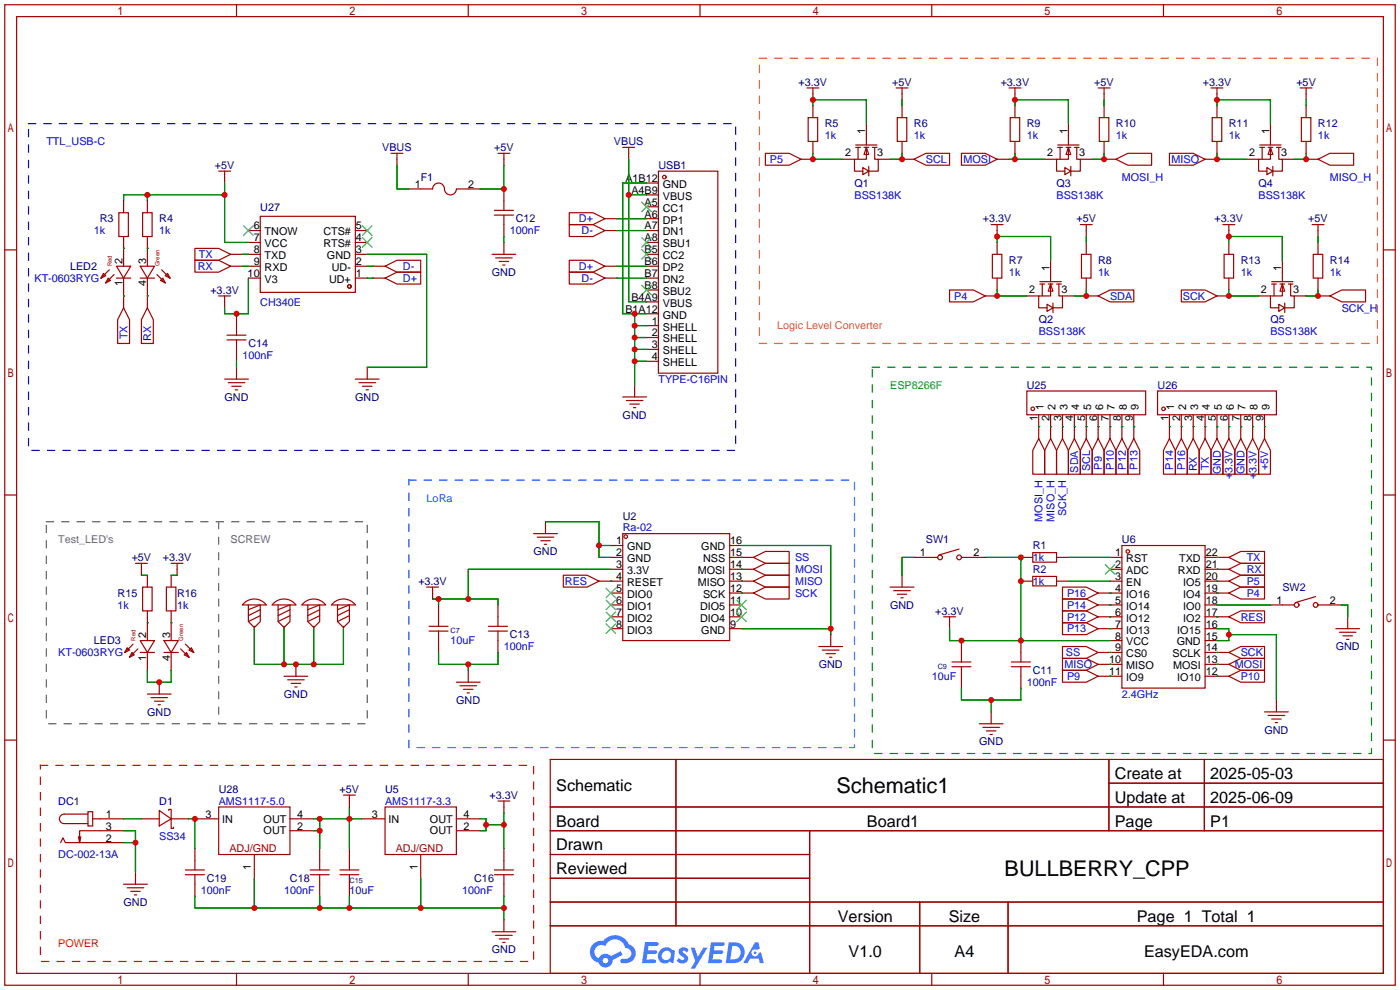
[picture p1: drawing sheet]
<svg xmlns="http://www.w3.org/2000/svg" width="299mm" height="212mm" viewBox="0 0 299 212" stroke-linecap="round" stroke-linejoin="round" font-family="sans-serif">
<g fill="none" stroke="#a10000" stroke-width=".25">
<path d="M1 1h297.2v209.6h-297.2zM3.6 3.6h292.1v204.4h-292.1zM50.5 1v2.6M100.1 1v2.6M149.6 1v2.6M199.1 1v2.6M248.7 1v2.6M1 53.4h2.6M295.7 53.4h2.5M1 105.8h2.6M295.7 105.8h2.5M1 158.2h2.6"/>
<path d="M295.7 158.2h2.5M117.6 162.3h178.1v45.7h-178.1zM117.6 172.5h178.1M117.6 177.5h178.1M144.5 162.3v35.6M173 177.5v30.5M237 162.3v15.2M237 167.4h58.7M257.4 162.3v15.2M117.6 182.6h55.4M117.6 192.8h178.1M117.6 187.7h55.4"/>
<path d="M117.6 197.9h178.1M196.6 192.8v15.2M215.4 192.8v15.2M50.5 208v2.6M100.1 208v2.6M149.6 208v2.6M199.1 208v2.6M248.7 208v2.6"/>
</g>
<g fill="#5487ff">
<path d="M145.3 202.7a1.3 1.3 0 0 1 1.9 .3l-.4 .6a.54 .54 0 0 0-.9-.2l.1 .2a1.34 1.34 0 0 1 .9 1.8 1.47 1.47 0 0 1-2.3-.1l.5-.6 .8 .5a.31 .31 0 0 0 .4-.3 .31 .31 0 0 0-.3-.4 1.12 1.12 0 0 1-.7-1.8z"/>
<path d="M147.6 202.5h.9l.6 2 1.2-2h.9l-2.7 4.6h-.9l1-1.7z"/>
<path d="M137.8 201.4h1.7a1.31 1.31 0 0 1 1.2 .2 .4 .4 0 0 1-.3 .5l-1.8 .1-.1 .9h1.6a.4 .4 0 0 1 .4 .4 .4 .4 0 0 1-.5 .4h-1.6l-.2 1.2h1.4a.46 .46 0 0 1 .5 0 .46 .46 0 0 1 .1 .5l-.4 .2h-2.6z"/>
<path d="M151.9 201.4h1.7a1.32 1.32 0 0 1 1.2 .2 .39 .39 0 0 1-.3 .5l-1.8 .1-.1 .9h1.6a.4 .4 0 0 1 .4 .4 .4 .4 0 0 1-.4 .4h-1.7l-.2 1.2h1.4a.46 .46 0 0 1 .5 0 .46 .46 0 0 1 .1 .5l-.4 .2h-2.6z"/>
<path d="M161.3 201.4h.8l.3 1.3-.6 .4a.75 .75 0 0 0-1.1 .3 .75 .75 0 0 0 .5 1 .75 .75 0 0 0 .9-.7l.5-.2 .6 2.3h-.8l-.3-.9h-1.8l-.5 .9h-1z"/>
<path d="M155.7 201.4l-.6 4.4h1.5a2.27 2.27 0 0 0 2.6-2.2 2.27 2.27 0 0 0-2.7-2.2zM156.5 202.1a1.5 1.5 0 0 1 1.8 1.6 1.5 1.5 0 0 1-1.9 1.4h-.3z"/>
<path d="M141.2 203a1.6 1.6 0 0 0-.3 2.3 1.6 1.6 0 0 0 2.3 .2l.7 .3 .3-2.4-.1-.3-.5-.1a1.58 1.58 0 0 0-2.4 0zM141.8 203.5a.98 .98 0 0 1 1.6 .4 .98 .98 0 0 1-1.1 1.3 .94 .94 0 0 1-.9-.7 .94 .94 0 0 1 .4-1z"/>
<path d="M126.8 201.8a2.37 2.37 0 0 0 1.1 4 1.54 1.54 0 0 0 1.8 1 1.54 1.54 0 0 0 1.2-1.6l2.2-1.1-.5-.8-2 1a1.57 1.57 0 0 0-2.7 .5 1.5 1.5 0 0 1-.7-2.1 1.5 1.5 0 0 1 2.2-.5 2.23 2.23 0 0 1 2.3-1.4 2.23 2.23 0 0 1 2 1.8 1.16 1.16 0 0 1 1.2 1.1 1.16 1.16 0 0 1-1.1 1.2h-.7a.47 .47 0 0 0-.5 .4 .47 .47 0 0 0 .4 .5 2.17 2.17 0 0 0 2.5-.9 2.17 2.17 0 0 0-.3-2.7l-.8-.4a3.2 3.2 0 0 0-5.5-.7l-1.1 .1zM128.8 205.3a.6 .6 0 0 1 1.2 0 .6 .6 0 0 1-1.2 0z"/>
<circle cx="161.4" cy="203.6" r=".28"/>
</g>
<g fill="none" stroke="#a10000" stroke-width=".25">
<path d="M172.5 18.8h2.5M173.7 18.8v2.5M191.5 18.8h2.6M192.8 18.8v2.5M215.6 18.8h2.6M216.9 18.8v2.5M234.7 18.8h2.5M236 18.8v2.5M258.8 18.8h2.6M260.1 18.8v2.5M277.9 18.8h2.5M279.1 18.8v2.5"/>
<path d="M46.7 36.6h2.6M48 36.6v2.5M83.6 32.8h2.5M84.8 32.8v2.5M106.4 32.8h2.6M107.7 32.8v2.5M133.1 31.5h2.5M134.4 31.5v2.5M138.2 39.1h2.5M140.7 36.6h12.7v43.2h-12.7zM163.6 32.8h5.1l2.5 1.2-2.5 1.3h-5.1zM171.2 34h2.5"/>
<path d="M172.7 25.1h2.1v5.1h-2.1zM173.7 22.6v2.5M173.7 30.2v2.6M180.1 34h2.5M182.9 31.5h1M182.9 31h4.6M183.4 31.5v2.5M184.4 35.8l1.3 .8-1.3 .7zM184.7 31.5h1M185.2 31.5v2.5h-2.6v2.6h1.8M185.2 31.5l.5 1.5h-1zM185.2 26.4v4.6"/>
<path d="M185.7 35.6v2M186.4 31.5h1.1M186.9 31.5v2.5h.8v2.6h-2M187.7 34h2.5M191.8 25.1h2v5.1h-2zM192.8 22.6v2.5M192.8 30.2v2.6M192.8 34h2.5M195.3 34l2.6-1.2h5v2.5h-5zM205.5 32.8h5.1l2.5 1.2-2.5 1.3h-5.1zM213.1 34h2.5M215.9 25.1h2v5.1h-2z"/>
<path d="M216.9 22.6v2.5M216.9 30.2v2.6M223.3 34h2.5M226.1 31.5h1M226.1 31h4.5M226.6 31.5v2.5M227.6 35.8l1.3 .8-1.3 .7zM227.8 31.5h1.1M228.3 31.5v2.5h-2.5v2.6h1.8M228.3 31.5l.6 1.5h-1.1zM228.3 26.4v4.6M228.9 35.6v2"/>
<path d="M229.6 31.5h1M230.1 31.5v2.5h.8v2.6h-2M230.9 34h2.5M234.9 25.1h2.1v5.1h-2.1zM236 34h2.5M236 22.6v2.5M236 30.2v2.6M238.5 34l2.5-1.2h5.1v2.5h-5.1zM249.9 32.8h5.1l2.6 1.2-2.6 1.3h-5.1zM257.6 34h2.5M259.1 25.1h2v5.1h-2zM260.1 22.6v2.5"/>
<path d="M260.1 30.2v2.6M266.4 34h2.6M269.2 31.5h1.1M269.2 31h4.6M269.7 31.5v2.5M270.8 35.8l1.2 .8-1.2 .7zM271 31.5h1M271.5 31.5v2.5h-2.5v2.6h1.8M271.5 31.5l.5 1.5h-1zM271.5 26.4v4.6M272 35.6v2M272.8 31.5h1"/>
<path d="M273.3 31.5v2.5h.8v2.6h-2.1M274.1 34h2.5M278.1 25.1h2.1v5.1h-2.1zM279.1 34h2.6M279.1 22.6v2.5M279.1 30.2v2.6M281.7 34l2.5-1.2h5.1v2.5h-5.1zM22.1 58.4l.5 .5-1 .5zM23.1 59.4l.5 .5-1 .6zM23.4 57.7l-1.8 1.7M24.4 58.7l-1.8 1.8M24.9 56.9h3l-1.5 2.5z"/>
<path d="M24.9 59.4h3M25.4 45.5h2v5h-2zM26.4 42.9v2.6M26.4 50.5v6.4M26.4 59.4v6.4M30 56.9h3l-1.5 2.5zM30 59.4h3M30.5 45.5h2v5h-2zM31.5 42.9v2.6M31.5 50.5v6.4M31.5 59.4v6.4M33.5 58.7l1.8 1.8"/>
<path d="M34.3 59.9l.5-.5 .5 1.1zM34.5 57.7l1.8 1.7M35.8 58.4l.5 1-1-.5zM41.7 53.1h5l2.6 1.3-2.6 1.2h-5zM41.7 55.6h5l2.6 1.3-2.6 1.3h-5zM49.3 54.4h2.5M49.3 56.9h2.5M53.1 49.3h2.5M53.1 51.8h2.5M53.1 54.4h2.5M53.1 56.9h2.5M53.1 59.4h2.5"/>
<path d="M55.6 46.2h20.3v16.3h-20.3zM75.9 49.3h2.6M75.9 51.8h2.6M75.9 54.4h2.6M75.9 56.9h2.6M75.9 59.4h2.6M79.8 56.9h2.5M79.8 59.4h2.5M82.3 59.4l2.5-1.2h5.1v2.5h-5.1zM82.3 56.9l2.5-1.3h5.1v2.6h-5.1zM87.4 40.4h5.1a1.27 1.27 0 0 1 1.2-1.3 1.27 1.27 0 0 1 1.3 1.3 1.27 1.27 0 0 0 1.3 1.3 1.27 1.27 0 0 0 1.2-1.3h5.1M105.2 54.4h5"/>
<path d="M105.7 46h4M105.7 45h4M105.9 55.1h3.6M106.7 55.9h2M107.4 56.6h.5M107.7 40.4v4.6M107.7 46v4.5M107.7 51.8v2.6M121.7 45.5h5l2.6 1.2-2.6 1.3h-5zM121.7 48h5l2.6 1.3-2.6 1.2h-5zM121.7 55.6h5l2.6 1.3-2.6 1.3h-5zM121.7 58.2h5l2.6 1.2-2.6 1.3h-5z"/>
<path d="M129.3 46.7h2.5M129.3 49.3h2.5M129.3 56.9h2.5M129.3 59.4h2.5M138.2 41.7h2.5M138.2 44.2h2.5M138.2 46.7h2.5M138.2 49.3h2.5M138.2 51.8h2.5M138.2 54.4h2.5M138.2 56.9h2.5M138.2 59.4h2.5"/>
<path d="M211.8 48h2.6M212.1 54.4h2v5h-2zM213.1 48v2.5M213.1 51.8v2.6M213.1 59.4v2.6M224.5 55.6v4.6M230.9 48h2.5M231.1 54.4h2.1v5h-2.1zM232.2 48v2.5M232.2 51.8v2.6M232.2 59.4v2.6M261.4 48h2.5"/>
<path d="M261.6 54.4h2.1v5h-2.1zM262.6 48v2.5M262.6 51.8v2.6M262.6 59.4v2.6M274.1 55.6v4.6M280.4 48h2.6M280.7 54.4h2v5h-2zM281.7 48v2.5M281.7 51.8v2.6M281.7 59.4v2.6M26.4 65.8l1.3 2.5v5.1h-2.6v-5.1zM31.5 65.8l1.3 2.5v5.1h-2.6v-5.1z"/>
<path d="M46.7 63.2h2.6M48 63.2v2.6M48.5 72.6h4.1M48.5 71.6h4.1M50.5 67.1v4.5M50.5 72.6v4.6M50.5 78.5v2.5M78.5 78.5v2.5M138.2 62h2.5M138.2 64.5h2.5M138.2 67.1h2.5M138.2 69.6h2.5"/>
<path d="M138.2 72.1h2.5M138.2 74.7h2.5M138.2 77.2h2.5M202.9 62h5.1l2.6 1.2-2.6 1.3h-5.1zM210.6 63.2h2.5M219.5 63.2h2.5M222.2 60.7h1.1M222.2 60.2h4.6M222.8 60.7v2.5M223.8 65l1.2 .8-1.2 .7zM224 60.7h1M224.5 60.7v2.5h-2.5v2.6h1.8"/>
<path d="M224.5 60.7l.5 1.5h-1zM225 64.8v2M225.8 60.7h1M226.3 60.7v2.5h.8v2.6h-2.1M227.1 63.2h2.5M232.2 63.2h2.5M234.7 63.2l2.5-1.2h5.1v2.5h-5.1zM252.5 62h5.1l2.5 1.2-2.5 1.3h-5.1zM260.1 63.2h2.5M269 63.2h2.5M271.8 60.7h1M271.8 60.2h4.6"/>
<path d="M272.3 60.7v2.5M273.3 65l1.3 .8-1.3 .7zM273.6 60.7h1M274.1 60.7v2.5h-2.6v2.6h1.8M274.1 60.7l.5 1.5h-1zM274.6 64.8v2M275.3 60.7h1.1M275.8 60.7v2.5h.8v2.6h-2M276.6 63.2h2.5M281.7 63.2h2.5M284.2 63.2l2.6-1.2h5v2.5h-5zM48 81h5.1"/>
<path d="M48.8 81.8h3.5M49.5 82.5h2.1M50.3 83.3h.5M75.9 81h5.1M76.7 81.8h3.6M77.5 82.5h2M78.2 83.3h.5M133.1 84.8h5.1M133.9 85.6h3.5M134.6 86.4h2.1M135.4 87.1h.5M135.6 82.3v2.5"/>
<path d="M219.5 83.6h25.4v5h-25.4zM222 93.7l1.3 2.6v5h-2.6v-5zM222 88.6v5.1M224.5 93.7l1.3 2.6v5h-2.5v-5zM224.5 88.6v5.1M227.1 93.7l1.2 2.6v5h-2.5v-5zM227.1 88.6v5.1M229.6 93.7l1.3 2.6v5h-2.6v-5zM229.6 88.6v5.1M232.2 93.7l1.2 2.6v5h-2.5v-5zM232.2 88.6v5.1M234.7 93.7l1.3 2.6v5h-2.6v-5z"/>
<path d="M234.7 88.6v5.1M237.2 93.7l1.3 2.6v5h-2.5v-5zM237.2 88.6v5.1M239.8 93.7l1.2 2.6v5h-2.5v-5zM239.8 88.6v5.1M242.3 93.7l1.3 2.6v5h-2.6v-5zM242.3 88.6v5.1M247.4 83.6h25.4v5h-25.4zM249.9 93.7l1.3 2.6v5h-2.5v-5zM249.9 88.6v5.1M252.5 93.7l1.2 2.6v5h-2.5v-5zM252.5 88.6v5.1"/>
<path d="M255 93.7l1.3 2.6v5h-2.6v-5zM255 88.6v5.1M257.6 93.7l1.2 2.6v5h-2.5v-5zM257.6 88.6v5.1M260.1 93.7l1.3 2.6v5h-2.6v-5zM260.1 88.6v5.1M262.6 93.7l1.3 2.6v5h-2.5v-5zM262.6 88.6v5.1M265.2 93.7l1.2 2.6v5h-2.5v-5zM265.2 88.6v5.1M267.7 93.7l1.3 2.6v5h-2.6v-5zM267.7 88.6v5.1"/>
<path d="M270.3 93.7l1.2 2.6v5h-2.5v-5zM270.3 88.6v5.1M114 114h5.1M114.8 114.8h3.6M115.6 115.6h2M116.3 116.3h.5M116.6 111.5v2.5M130.6 116.6h2.5M130.6 119.1h2.5M133.1 114h22.9v22.9h-22.9zM156 116.6h2.5M156 119.1h5"/>
<path d="M161 119.1l2.6-1.2h5.1v2.5h-5.1zM195.3 119.1h5.1M205 117.3l-4.3 1.3M205.5 119.1h5.1M218.2 119.1h2.5M220.7 118.1h5.1v2h-5.1zM225.8 119.1h2.5M237.2 119.1h2.6M239.8 116.6h17.8v30.5h-17.8zM257.6 119.1h5M262.6 119.1l2.6-1.2h5.1v2.5h-5.1zM27.2 138.4l.5 .5-1 .5z"/>
<path d="M28.2 139.4l.5 .6-1 .5zM28.4 137.7l-1.7 1.7M29 120.4h2.5M29.5 138.7l-1.8 1.8M30 136.9h3l-1.5 2.5zM30 139.4h3M30.2 120.4v2.5M30.5 125.5h2v5.1h-2zM31.5 122.9v2.6M31.5 130.6v6.3M31.5 139.4v3.9M35.1 136.9h3l-1.5 2.5z"/>
<path d="M35.1 139.4h3M35.6 125.5h2v5.1h-2zM36.6 122.9v2.6M36.6 130.6v6.3M36.6 139.4v3.9M36.6 120.4h2.5M37.8 120.4v2.5M38.6 138.7l1.8 1.8M39.4 140l.5-.6 .5 1.1zM39.6 137.7l1.8 1.7M40.9 138.4l.5 1-1-.5zM52.3 128.8a3.2 3.2 0 0 1 4.6 .5h-5.1z"/>
<path d="M53.1 129.3v3.5l1.3 1.3 1.2-1.3v-3.5l-2.5 1M54.4 133.9v.5M55.6 130.3l-2.5 1.3M55.6 131.6l-2.5 1.2M58.6 128.8a3.2 3.2 0 0 1 4.6 .5h-5zM59.4 129.3v3.5l1.3 1.3 1.3-1.3v-3.5l-2.6 1M60.7 133.9v.5M62 130.3l-2.6 1.3M62 131.6l-2.6 1.2M65 128.8a3.2 3.2 0 0 1 4.6 .5h-5.1zM65.8 129.3v3.5l1.3 1.3 1.2-1.3v-3.5l-2.5 1M67.1 133.9v.5"/>
<path d="M68.3 130.3l-2.5 1.3M68.3 131.6l-2.5 1.2M71.3 128.8a3.2 3.2 0 0 1 4.6 .5h-5zM72.1 129.3v3.5l1.3 1.3 1.3-1.3v-3.5l-2.6 1M73.4 133.9v.5M74.7 130.3l-2.6 1.3M74.7 131.6l-2.6 1.2M91.2 125.5h2.5M91.7 134.9h4.1M91.7 133.9h4.1M92.5 125.5v2.5M93.7 129.3v4.6"/>
<path d="M93.7 134.9v4.5M104.4 134.9h4.1M104.4 133.9h4.1M106.4 129.3v4.6M106.4 134.9v4.5M120.4 122.9h5.1l2.5 1.3-2.5 1.3h-5.1zM128 124.2h5.1M130.6 121.7h2.5M130.6 126.7h2.5M130.6 129.3h2.5M130.6 131.8h2.5M130.6 134.4h2.5"/>
<path d="M156 121.7h5M156 124.2h5M156 126.7h5M156 129.3h2.5M156 131.8h2.5M156 134.4h2.5M161 121.7l2.6-1.3h5.1v2.5h-5.1zM161 124.2l2.6-1.3h5.1v2.6h-5.1zM161 126.7l2.6-1.2h5.1v2.5h-5.1zM175 138.2h5.1M175.8 138.9h3.5M176.5 139.7h2.1"/>
<path d="M177.5 135.6v2.6M190.2 125.5h5.1M191 126.2h3.6M191.8 127h2M192.5 127.8h.5M192.8 122.9v2.6M201.7 131.8h2.5M202.9 131.8v2.6M205.5 136.9v4.6M218.2 124.2h2.5M218.2 136.9v4.6M220.7 123.2h5.1v2h-5.1z"/>
<path d="M225.8 124.2h2.5M227.1 125.5h5.1l2.5 1.2-2.5 1.3h-5.1zM227.1 128h5.1l2.5 1.3-2.5 1.3h-5.1zM227.1 130.6h5.1l2.5 1.2-2.5 1.3h-5.1zM227.1 133.1h5.1l2.5 1.3-2.5 1.2h-5.1zM227.1 138.2h5.1l2.5 1.2-2.5 1.3h-5.1zM234.7 126.7h5.1M234.7 129.3h5.1M234.7 131.8h5.1M234.7 134.4h5.1M234.7 139.4h5.1M237.2 121.7h2.6"/>
<path d="M237.2 124.2h2.6M237.2 136.9h2.6M257.6 121.7h5M257.6 124.2h5M257.6 126.7h5M257.6 129.3h2.5M257.6 131.8h5M257.6 134.4h2.5M257.6 136.9h2.5M257.6 139.4h5M262.6 121.7l2.6-1.3h5.1v2.5h-5.1zM262.6 126.7l2.6-1.2h5.1v2.5h-5.1z"/>
<path d="M262.6 131.8l2.6-1.2h5.1v2.5h-5.1zM262.6 139.4l2.6-1.2h5.1v2.5h-5.1zM262.6 124.2l2.6-1.3h5.1v2.6h-5.1zM271.5 129.3h5.1M281.2 127.5l-4.3 1.3M281.7 129.3h5.1M285.5 134.4h5.1M286.3 135.1h3.5M287 135.9h2.1M287.8 136.7h.5M288 131.8v2.6M31.5 148.3h5.1"/>
<path d="M32.3 149.1h3.5M33 149.9h2.1M33.8 150.6h.5M34 145.8v2.5M60.7 144.5h5.1M61.5 145.3h3.5M62.2 146.1h2.1M63 146.8h.5M63.2 142v2.5M97.5 145.8h5.1M98.3 146.6h3.6M99.1 147.3h2"/>
<path d="M99.8 148.1h.5M100.1 143.3v2.5M177.3 140.5h.5M203.5 142.5h4M203.5 141.5h4M205.5 142.5v4.6M209.3 154.7h5.1M210.1 155.4h3.5M210.8 156.2h2.1M211.6 157h.5M211.8 152.1v2.6M216.2 142.5h4"/>
<path d="M216.2 141.5h4M218.2 142.5v4.6M227.1 140.7h5.1l2.5 1.3-2.5 1.3h-5.1zM227.1 143.3h5.1l2.5 1.2-2.5 1.3h-5.1zM234.7 142h5.1M234.7 144.5h5.1M257.6 142h5M257.6 144.5h5M262.6 142l2.6-1.3h5.1v2.6h-5.1zM262.6 144.5l2.6-1.2h5.1v2.5h-5.1zM270.3 152.1h5M271 152.9h3.6"/>
<path d="M271.8 153.7h2M272.5 154.4h.5M272.8 149.6v2.5M17.3 178.8l-.3 1.3M18.8 173.5h1v3h-1zM18.8 174h-5.1a1.02 1.02 0 0 0-1 1 1.02 1.02 0 0 0 1 1h5.1M19.8 175h6.6M26.4 177.5h-9.4v2.6l-.2-1.3M30.2 175h3.8M34 173.2l2.6 1.8-2.6 1.5zM36.1 173.2v-.2h.5v2M36.6 175v2h.5v-.2"/>
<path d="M36.6 175h3.8M41.7 175h5M46.7 172.5h15.3v10.1h-15.3zM62 175h5.1M62 177.5h5.1M73.4 169.9h2.5M74.7 169.9v2.6M77.2 175h5.1M82.3 172.5h15.2v10.1h-15.2zM97.5 175h5.1M97.5 177.5h5.1M106.4 171.2h2.6"/>
<path d="M107.7 171.2v2.5M13 180.1l.5-1 .5 1h12.4M26.4 189h5.1M27.2 189.7h3.5M27.9 190.5h2.1M28.7 191.3h.5M29 186.4v2.6M39.6 186.9h4.1M39.6 185.9h4.1M41.7 181.4v4.5M41.7 186.9v4.6M54.4 182.6v5.1"/>
<path d="M66.3 186.9h4.1M66.3 185.9h4.1M68.3 181.4v4.5M68.3 186.9v4.6M72.6 186.9h4.1M72.6 185.9h4.1M74.7 181.4v4.5M74.7 186.9v4.6M89.9 182.6v5.1M105.2 199.1h5M105.7 186.9h4M105.7 185.9h4"/>
<path d="M105.9 199.9h3.6M107.7 181.4v4.5M107.7 186.9v4.6M107.7 196.6v2.5M106.7 200.7h2M107.4 201.4h.5"/>
<circle cx="142" cy="37.8" r=".38"/>
<circle cx="74.7" cy="61.2" r=".38"/>
<circle cx="220.7" cy="87.4" r=".38"/>
<circle cx="248.7" cy="87.4" r=".38"/>
<circle cx="133.7" cy="114.7" r=".38"/>
<circle cx="200.9" cy="119.1" r=".51"/>
<circle cx="205" cy="119.1" r=".51"/>
<circle cx="241" cy="117.9" r=".38"/>
<circle cx="277.1" cy="129.3" r=".51"/>
<circle cx="281.2" cy="129.3" r=".51"/>
</g>
<g fill="none" stroke="#3c3" stroke-width=".25">
<path d="M52.1 48.3l2 2M54.1 48.3l-2 2M77.5 50.8l2 2M77.5 48.3l2 2M79.5 50.8l-2 2M79.5 48.3l-2 2M137.2 43.2l2 2M137.2 50.8l2 2M137.2 53.3l2 2.1M139.2 43.2l-2 2M139.2 50.8l-2 2M139.2 53.3l-2 2.1"/>
<path d="M137.2 61l2 2M139.2 61l-2 2M129.5 125.7l2.1 2.1M129.5 128.3l2.1 2M129.5 130.8l2.1 2M129.5 133.4l2.1 2M131.6 125.7l-2.1 2.1M131.6 128.3l-2.1 2M131.6 130.8l-2.1 2M131.6 133.4l-2.1 2M157.5 130.8l2 2M157.5 128.3l2 2"/>
<path d="M159.5 130.8l-2 2M159.5 128.3l-2 2M236.2 120.6l2.1 2.1M238.3 120.6l-2.1 2.1"/>
</g>
<g fill="none" stroke="#008700" stroke-width=".25">
<path d="M48 39.1v12.7h5.1M84.8 35.3v5.1h2.6M107.7 35.3v5.1h-5.1M134.4 34v30.5h3.8M138.2 39.1h-5.1v28h5.1M173.7 22.6v-1.3h11.5v5.1M173.7 32.8v1.2h6.4M192.8 21.3v1.3M192.8 32.8v1.2h-2.6M215.6 34h7.7M216.9 22.6v-1.3h11.4v5.1M216.9 32.8v1.2"/>
<path d="M236 32.8v1.2h-2.6M236 21.3v1.3M260.1 32.8v1.2h6.3M260.1 22.6v-1.3h11.4v5.1M279.1 32.8v1.2h-2.5M279.1 21.3v1.3M26.4 53.1h.1M31.5 53.1h.1M31.5 41.7v1.2M48 41.7h-21.6v1.2M51.8 56.9h1.3M51.8 54.4h1.3"/>
<path d="M53.1 59.4v7.7h-5.1v-1.3M78.5 56.9h1.3M78.5 59.4h1.3M78.5 54.4h12.7v24.1h-12.7M107.7 50.5v1.3M131.8 46.7h6.4M131.8 49.3h6.4M131.8 56.9h6.4M131.8 59.4h6.4M134.4 41.7h3.8M213.1 51.8v-1.3h11.4v5.1M232.2 50.5v1.3"/>
<path d="M262.6 51.8v-1.3h11.5v5.1M281.7 50.5v1.3M26.4 63.2h.1M31.5 63.2h.1M50.5 77.2v1.3M135.6 67.1v15.2M135.6 69.6h2.6M135.6 72.1h2.6M135.6 74.7h2.6M135.6 77.2h2.6M213.1 62v1.2h6.4M232.2 62v1.2h-2.6"/>
<path d="M262.6 62v1.2h6.4M281.7 62v1.2h-2.6M222 91.2h.1M224.5 91.2h.1M227.1 91.2h.1M229.6 91.2h.1M232.2 91.2h.1M234.7 91.2h.1M237.2 91.2h.1M239.8 91.2h.1M242.3 91.2h.1M249.9 91.2h.1"/>
<path d="M252.5 91.2h.1M255 91.2h.1M257.6 91.2h.1M260.1 91.2h.1M262.6 91.2h.1M265.2 91.2h.1M267.7 91.2h.1M270.3 91.2h.1M116.6 111.5h11.4v7.6h2.6M128 116.6h2.6M158.5 119.1h.1M158.5 116.6h19v19"/>
<path d="M195.3 119.1h-2.5v3.8M210.6 119.1h7.6v17.8M228.3 119.1h8.9M260.1 119.1h.1M30.2 122.9h1.3M31.5 133.1h.1M36.6 133.1h.1M36.6 122.9h1.2M54.4 134.4v7.6h19v-7.6M60.7 134.4v7.6M67.1 134.4v7.6M92.5 128h13.9v1.3"/>
<path d="M93.7 128v1.3M93.7 139.4v2.6h12.7v-2.6M130.6 124.2h.1M130.6 121.7h-30.5v6.3M158.5 121.7h.1M158.5 124.2h.1M158.5 126.7h.1M158.5 134.4h19M202.9 134.4v2.5h34.3M228.3 124.2h8.9M237.2 126.7h.1M237.2 129.3h.1"/>
<path d="M237.2 131.8h.1M237.2 134.4h.1M237.2 139.4h.1M260.1 121.7h.1M260.1 126.7h.1M260.1 131.8h.1M260.1 139.4h.1M260.1 124.2h.1M260.1 134.4h2.5v2.5h-2.5M260.1 129.3h11.4M262.6 135.6h10.2v14M286.8 129.3h1.2v2.5"/>
<path d="M31.5 143.3v2.5h5.1v-2.5M100.1 142v1.3M205.5 147.1v2.5h12.7v-2.5M211.8 149.6v2.5M237.2 142h.1M237.2 144.5h.1M260.1 142h.1M260.1 144.5h.1M26.4 177.5h2.6v8.9M26.4 175h3.8M40.4 175h1.3v6.4M67.1 177.5h1.2"/>
<path d="M67.1 175h10.1M68.3 175v6.4M74.7 172.5v8.9M102.6 175h1.3v2.5h-1.3M103.9 176.3h3.8M107.7 173.7v7.7M26.4 180.1h2.6M41.7 191.5v2.6h66M54.4 187.7v6.4M68.3 191.5v2.6M74.7 191.5v2.6M89.9 187.7v6.4"/>
<path d="M107.7 191.5v5.1"/>
</g>
<path d="M6.1 26.4h151.1v69.9h-151.1z" fill="none" stroke="#00c" stroke-width=".25" stroke-dasharray="1.5 1.8"/>
<path d="M162.3 12.4h132.1v61h-132.1z" fill="none" stroke="#f60" stroke-width=".25" stroke-dasharray="1.5 1.8"/>
<path d="M186.4 78.5h106.7v82.5h-106.7z" fill="none" stroke="#090" stroke-width=".25" stroke-dasharray="1.5 1.8"/>
<path d="M87.4 102.6h95.2v57.2h-95.2z" fill="none" stroke="#06f" stroke-width=".25" stroke-dasharray="1.5 1.8"/>
<path d="M8.6 163.6h105.4v41.9h-105.4z" fill="none" stroke="#f00" stroke-width=".25" stroke-dasharray="1.5 1.8"/>
<path d="M9.9 111.5h68.6v43.2h-68.6zM46.7 111.5v43.2" fill="none" stroke="#666" stroke-width=".25" stroke-dasharray="1.5 1.8"/>
<g fill="#c00">
<circle cx="128" cy="116.6" r=".63"/>
<circle cx="177.5" cy="134.4" r=".63"/>
<circle cx="93.7" cy="128" r=".63"/>
<circle cx="100.1" cy="128" r=".63"/>
<circle cx="100.1" cy="142" r=".63"/>
<circle cx="205.5" cy="136.9" r=".63"/>
<circle cx="218.2" cy="136.9" r=".63"/>
<circle cx="218.2" cy="124.2" r=".63"/>
<circle cx="218.2" cy="119.1" r=".63"/>
<circle cx="211.8" cy="149.6" r=".63"/>
<circle cx="262.6" cy="135.6" r=".63"/>
<circle cx="135.6" cy="67.1" r=".63"/>
<circle cx="135.6" cy="69.6" r=".63"/>
<circle cx="135.6" cy="72.1" r=".63"/>
<circle cx="135.6" cy="74.7" r=".63"/>
<circle cx="135.6" cy="77.2" r=".63"/>
<circle cx="134.4" cy="41.7" r=".63"/>
<circle cx="107.7" cy="40.4" r=".63"/>
<circle cx="50.5" cy="67.1" r=".63"/>
<circle cx="48" cy="41.7" r=".63"/>
<circle cx="31.5" cy="41.7" r=".63"/>
<circle cx="29" cy="180.1" r=".63"/>
<circle cx="41.7" cy="175" r=".63"/>
<circle cx="68.3" cy="177.5" r=".63"/>
<circle cx="68.3" cy="175" r=".63"/>
<circle cx="74.7" cy="175" r=".63"/>
<circle cx="103.9" cy="176.3" r=".63"/>
<circle cx="107.7" cy="176.3" r=".63"/>
<circle cx="68.3" cy="194.1" r=".63"/>
<circle cx="74.7" cy="194.1" r=".63"/>
<circle cx="89.9" cy="194.1" r=".63"/>
<circle cx="107.7" cy="194.1" r=".63"/>
<circle cx="54.4" cy="194.1" r=".63"/>
<circle cx="173.7" cy="34" r=".63"/>
<circle cx="192.8" cy="34" r=".63"/>
<circle cx="173.7" cy="21.3" r=".63"/>
<circle cx="213.1" cy="63.2" r=".63"/>
<circle cx="232.2" cy="63.2" r=".63"/>
<circle cx="213.1" cy="50.5" r=".63"/>
<circle cx="216.9" cy="34" r=".63"/>
<circle cx="236" cy="34" r=".63"/>
<circle cx="216.9" cy="21.3" r=".63"/>
<circle cx="260.1" cy="34" r=".63"/>
<circle cx="279.1" cy="34" r=".63"/>
<circle cx="260.1" cy="21.3" r=".63"/>
<circle cx="262.6" cy="63.2" r=".63"/>
<circle cx="281.7" cy="63.2" r=".63"/>
<circle cx="262.6" cy="50.5" r=".63"/>
<circle cx="34" cy="145.8" r=".63"/>
<circle cx="63.2" cy="142" r=".63"/>
<circle cx="60.7" cy="142" r=".63"/>
<circle cx="67.1" cy="142" r=".63"/>
</g>
<g font-size="4.6">
<text x="178.8" y="169.4">Schematic1</text>
<text x="214.7" y="187.2">BULLBERRY_CPP</text>
</g>
<g font-size="3.5">
<text x="238.3" y="166.5">Create at</text>
<text x="258.7" y="166.5">2025-05-03</text>
<text x="118.9" y="169.1">Schematic</text>
<text x="238.3" y="171.6">Update at</text>
<text x="258.7" y="171.6">2025-06-09</text>
<text x="118.9" y="176.7">Board</text>
<text x="185.3" y="176.7">Board1</text>
<text x="238.3" y="176.7">Page</text>
<text x="258.7" y="176.7">P1</text>
<text x="118.9" y="181.8">Drawn</text>
<text x="118.9" y="186.8">Reviewed</text>
<text x="179.1" y="197">Version</text>
<text x="202.8" y="197">Size</text>
<text x="243" y="197">Page 1 Total 1</text>
<text x="181.4" y="204.6">V1.0</text>
<text x="204" y="204.6">A4</text>
<text x="244.5" y="204.6">EasyEDA.com</text>
</g>
<g font-size="2.3" fill="#000080">
<text x="170.7" y="18.3">+3.3V</text>
<text x="190.7" y="18.3">+5V</text>
<text x="213.9" y="18.3">+3.3V</text>
<text x="233.9" y="18.3">+5V</text>
<text x="257" y="18.3">+3.3V</text>
<text x="277.1" y="18.3">+5V</text>
<text x="176.3" y="27.2">R5</text>
<text x="195.3" y="27.2">R6</text>
<text x="219.5" y="27.2">R9</text>
<text x="238.5" y="27.2">R10</text>
<text x="262.6" y="27.2">R11</text>
<text x="281.7" y="27.2">R12</text>
<text x="81.7" y="32.3">VBUS</text>
<text x="105.6" y="32.3">+5V</text>
<text x="131.2" y="31">VBUS</text>
<text x="45.9" y="36.1">+5V</text>
<text x="89.9" y="38.7">F1</text>
<text x="140.7" y="36.1">USB1</text>
<text x="182.6" y="39.9">Q1</text>
<text x="225.8" y="39.9">Q3</text>
<text x="269" y="39.9">Q4</text>
<text x="21.3" y="47.5">R3</text>
<text x="34" y="47.5">R4</text>
<text x="55.6" y="45">U27</text>
<text x="110.2" y="47.5">C12</text>
<text x="210.1" y="47.5">+3.3V</text>
<text x="230.1" y="47.5">+5V</text>
<text x="259.6" y="47.5">+3.3V</text>
<text x="279.6" y="47.5">+5V</text>
<text x="15" y="57.7">LED2</text>
<text x="105.1" y="59">GND</text>
<text x="215.6" y="56.4">R7</text>
<text x="234.7" y="56.4">R8</text>
<text x="265.2" y="56.4">R13</text>
<text x="284.2" y="56.4">R14</text>
<text x="45" y="62.8">+3.3V</text>
<text x="222" y="69.1">Q2</text>
<text x="271.5" y="69.1">Q5</text>
<text x="53.1" y="74.2">C14</text>
<text x="219.5" y="83.1">U25</text>
<text x="247.4" y="83.1">U26</text>
<text x="48" y="85.6">GND</text>
<text x="75.9" y="85.6">GND</text>
<text x="133.1" y="89.5">GND</text>
<text x="133.1" y="111">U2</text>
<text x="28.1" y="119.9">+5V</text>
<text x="34.8" y="119.9">+3.3V</text>
<text x="114" y="118.7">GND</text>
<text x="197.9" y="116.1">SW1</text>
<text x="220.7" y="117.4">R1</text>
<text x="239.8" y="116.1">U6</text>
<text x="89.4" y="125">+3.3V</text>
<text x="220.7" y="122.5">R2</text>
<text x="25.1" y="127.6">R15</text>
<text x="37.8" y="127.6">R16</text>
<text x="190.2" y="130.1">GND</text>
<text x="199.9" y="131.4">+3.3V</text>
<text x="274.1" y="126.3">SW2</text>
<text x="20.1" y="137.7">LED3</text>
<text x="109" y="136.4">C13</text>
<text x="175" y="142.8">GND</text>
<text x="285.5" y="139">GND</text>
<text x="60.7" y="149.1">GND</text>
<text x="220.7" y="144.1">C11</text>
<text x="31.5" y="153">GND</text>
<text x="97.5" y="150.4">GND</text>
<text x="209.3" y="159.3">GND</text>
<text x="270.2" y="156.8">GND</text>
<text x="12.4" y="172">DC1</text>
<text x="34" y="172">D1</text>
<text x="46.7" y="169.5">U28</text>
<text x="72.6" y="169.5">+5V</text>
<text x="82.3" y="169.5">U5</text>
<text x="104.6" y="170.7">+3.3V</text>
<text x="44.2" y="188.5">C19</text>
<text x="62" y="188.5">C18</text>
<text x="101.3" y="188.5">C16</text>
<text x="26.4" y="193.6">GND</text>
<text x="105.1" y="203.8">GND</text>
</g>
<g font-size="2.3" fill="#00f">
<text x="176.3" y="29.8">1k</text>
<text x="195.3" y="29.8">1k</text>
<text x="219.5" y="29.8">1k</text>
<text x="238.5" y="29.8">1k</text>
<text x="262.6" y="29.8">1k</text>
<text x="281.7" y="29.8">1k</text>
<text x="9.9" y="31">TTL_USB-C</text>
<text x="164.6" y="34.8">P5</text>
<text x="197.9" y="34.8">SCL</text>
<text x="205.9" y="34.8">MOSI</text>
<text x="250.4" y="34.8">MISO</text>
<text x="239.8" y="38.7">MOSI_H</text>
<text x="284.2" y="38.7">MISO_H</text>
<text x="123.7" y="47.5">D+</text>
<text x="182.6" y="42.5">BSS138K</text>
<text x="225.8" y="42.5">BSS138K</text>
<text x="269" y="42.5">BSS138K</text>
<text x="20.1" y="50.1">1k</text>
<text x="34" y="50.1">1k</text>
<text x="109" y="50.1">100nF</text>
<text x="124.3" y="50.1">D-</text>
<text x="42.3" y="57.7">RX</text>
<text x="42.5" y="55.2">TX</text>
<text x="86.1" y="57.7">D-</text>
<text x="123.7" y="57.7">D+</text>
<text x="215.6" y="59">1k</text>
<text x="234.7" y="59">1k</text>
<text x="265.2" y="59">1k</text>
<text x="284.2" y="59">1k</text>
<text x="7.4" y="60.2">KT-0603RYG</text>
<text x="55.6" y="65.3">CH340E</text>
<text x="86.1" y="60.2">D+</text>
<text x="124.3" y="60.2">D-</text>
<text x="203.9" y="64.1">P4</text>
<text x="237.2" y="64.1">SDA</text>
<text x="252.8" y="64.1">SCK</text>
<text x="222" y="71.7">BSS138K</text>
<text x="271.5" y="71.7">BSS138K</text>
<text x="286.8" y="66.6">SCK_H</text>
<text x="27.2" y="72.5" transform="rotate(-90 27.2 72.5)">TX</text>
<text x="32.3" y="72.8" transform="rotate(-90 32.3 72.8)">RX</text>
<text x="51.8" y="76.8">100nF</text>
<text x="140.7" y="81.8">TYPE-C16PIN</text>
<text x="230.4" y="101" transform="rotate(-90 230.4 101)">SDA</text>
<text x="233" y="100.8" transform="rotate(-90 233 100.8)">SCL</text>
<text x="235.5" y="100.4" transform="rotate(-90 235.5 100.4)">P9</text>
<text x="238" y="100.4" transform="rotate(-90 238 100.4)">P10</text>
<text x="240.6" y="100.4" transform="rotate(-90 240.6 100.4)">P12</text>
<text x="243.1" y="100.4" transform="rotate(-90 243.1 100.4)">P13</text>
<text x="250.7" y="100.4" transform="rotate(-90 250.7 100.4)">P14</text>
<text x="253.3" y="100.4" transform="rotate(-90 253.3 100.4)">P16</text>
<text x="255.8" y="100.7" transform="rotate(-90 255.8 100.7)">RX</text>
<text x="258.4" y="100.5" transform="rotate(-90 258.4 100.5)">TX</text>
<text x="260.9" y="101.4" transform="rotate(-90 260.9 101.4)">GND</text>
<text x="266" y="101.4" transform="rotate(-90 266 101.4)">GND</text>
<text x="271.1" y="100.4" transform="rotate(-90 271.1 100.4)">+5V</text>
<text x="263.4" y="102.4" transform="rotate(-90 263.4 102.4)">+3.3V</text>
<text x="268.5" y="102.4" transform="rotate(-90 268.5 102.4)">+3.3V</text>
<text x="133.1" y="113.6">Ra-02</text>
<text x="222.8" y="111.5" transform="rotate(-90 222.8 111.5)">MOSI_H</text>
<text x="225.3" y="111.5" transform="rotate(-90 225.3 111.5)">MISO_H</text>
<text x="227.9" y="110.3" transform="rotate(-90 227.9 110.3)">SCK_H</text>
<text x="169.9" y="119.9">SS</text>
<text x="220.7" y="119.9">1k</text>
<text x="266.4" y="119.9">TX</text>
<text x="120.7" y="125">RES</text>
<text x="169.9" y="122.5">MOSI</text>
<text x="169.9" y="125">MISO</text>
<text x="220.7" y="125">1k</text>
<text x="266.4" y="122.5">RX</text>
<text x="266.4" y="125">P5</text>
<text x="25.1" y="130.1">1k</text>
<text x="37.8" y="130.1">1k</text>
<text x="169.9" y="127.6">SCK</text>
<text x="228" y="127.6">P16</text>
<text x="228" y="130.1">P14</text>
<text x="266.4" y="127.6">P4</text>
<text x="96.3" y="137.7">10uF</text>
<text x="228" y="132.6">P12</text>
<text x="228" y="135.2">P13</text>
<text x="265.2" y="132.6">RES</text>
<text x="12.4" y="140.3">KT-0603RYG</text>
<text x="107.7" y="139">100nF</text>
<text x="227.5" y="142.8">MISO</text>
<text x="227.8" y="140.3">SS</text>
<text x="263.9" y="142.8">MOSI</text>
<text x="265.2" y="140.3">SCK</text>
<text x="199.1" y="145.3">10uF</text>
<text x="219.5" y="146.6">100nF</text>
<text x="228.1" y="145.3">P9</text>
<text x="239.8" y="149.1">2.4GHz</text>
<text x="265.2" y="145.3">P10</text>
<text x="46.7" y="172">AMS1117-5.0</text>
<text x="82.3" y="172">AMS1117-3.3</text>
<text x="34" y="179.6">SS34</text>
<text x="12.4" y="183.4">DC-002-13A</text>
<text x="42.9" y="191.1">100nF</text>
<text x="60.7" y="191.1">100nF</text>
<text x="74.7" y="191.1">10uF</text>
<text x="98.8" y="191.1">100nF</text>
</g>
<g font-size="2.3">
<text x="184.9" y="28.7" transform="rotate(-90 184.9 28.7)">1</text>
<text x="228.1" y="28.7" transform="rotate(-90 228.1 28.7)">1</text>
<text x="271.3" y="28.7" transform="rotate(-90 271.3 28.7)">1</text>
<text x="180.6" y="33.3">2</text>
<text x="187.5" y="33.3">3</text>
<text x="223.8" y="33.3">2</text>
<text x="230.7" y="33.3">3</text>
<text x="267" y="33.3">2</text>
<text x="273.8" y="33.3">3</text>
<text x="88.6" y="40.2">1</text>
<text x="100.1" y="40.2">2</text>
<text x="133.7" y="38.9">A1B12</text>
<text x="134.9" y="41.4">A4B9</text>
<text x="141.7" y="40.2">GND</text>
<text x="137.8" y="44">A5</text>
<text x="137.8" y="46.5">A6</text>
<text x="141.7" y="42.7">VBUS</text>
<text x="141.7" y="45.2">CC1</text>
<text x="141.7" y="47.8">DP1</text>
<text x="54.2" y="49">6</text>
<text x="54.2" y="51.6">7</text>
<text x="56.6" y="50.3">TNOW</text>
<text x="56.6" y="52.9">VCC</text>
<text x="69.1" y="52.9">RTS#</text>
<text x="69.1" y="50.3">CTS#</text>
<text x="76.1" y="51.6">4</text>
<text x="76.1" y="49">5</text>
<text x="137.8" y="49">A7</text>
<text x="137.8" y="51.6">A8</text>
<text x="141.7" y="50.3">DN1</text>
<text x="141.7" y="52.9">SBU1</text>
<text x="26.2" y="56.4" transform="rotate(-90 26.2 56.4)">2</text>
<text x="31.3" y="56.4" transform="rotate(-90 31.3 56.4)">3</text>
<text x="52.9" y="59.2">10</text>
<text x="54.2" y="54.1">8</text>
<text x="54.2" y="56.7">9</text>
<text x="56.6" y="55.4">TXD</text>
<text x="56.6" y="57.9">RXD</text>
<text x="69.9" y="55.4">GND</text>
<text x="70.9" y="57.9">UD-</text>
<text x="76.1" y="59.2">1</text>
<text x="76.1" y="56.7">2</text>
<text x="76.1" y="54.1">3</text>
<text x="137.8" y="54.1">B5</text>
<text x="137.8" y="56.7">B6</text>
<text x="137.8" y="59.2">B7</text>
<text x="141.7" y="55.4">CC2</text>
<text x="141.7" y="57.9">DP2</text>
<text x="224.3" y="57.9" transform="rotate(-90 224.3 57.9)">1</text>
<text x="273.8" y="57.9" transform="rotate(-90 273.8 57.9)">1</text>
<text x="26.2" y="61.2" transform="rotate(-90 26.2 61.2)">1</text>
<text x="31.3" y="61.2" transform="rotate(-90 31.3 61.2)">4</text>
<text x="56.6" y="60.5">V3</text>
<text x="70.3" y="60.5">UD+</text>
<text x="134.9" y="64.3">B4A9</text>
<text x="137.8" y="61.7">B8</text>
<text x="141.7" y="60.5">DN2</text>
<text x="141.7" y="63">SBU2</text>
<text x="141.7" y="65.6">VBUS</text>
<text x="220" y="62.5">2</text>
<text x="226.8" y="62.5">3</text>
<text x="269.5" y="62.5">2</text>
<text x="276.4" y="62.5">3</text>
<text x="133.7" y="66.8">B1A12</text>
<text x="139.3" y="69.4">1</text>
<text x="139.3" y="71.9">2</text>
<text x="141.7" y="68.1">GND</text>
<text x="141.7" y="70.6">SHELL</text>
<text x="139.3" y="74.4">3</text>
<text x="139.3" y="77">4</text>
<text x="141.7" y="73.2">SHELL</text>
<text x="141.7" y="75.7">SHELL</text>
<text x="141.7" y="78.3">SHELL</text>
<text x="223" y="87.7" transform="rotate(-90 223 87.7)">1</text>
<text x="225.6" y="87.7" transform="rotate(-90 225.6 87.7)">2</text>
<text x="228.1" y="87.7" transform="rotate(-90 228.1 87.7)">3</text>
<text x="230.7" y="87.7" transform="rotate(-90 230.7 87.7)">4</text>
<text x="233.2" y="87.7" transform="rotate(-90 233.2 87.7)">5</text>
<text x="235.7" y="87.7" transform="rotate(-90 235.7 87.7)">6</text>
<text x="238.3" y="87.7" transform="rotate(-90 238.3 87.7)">7</text>
<text x="240.8" y="87.7" transform="rotate(-90 240.8 87.7)">8</text>
<text x="243.4" y="87.7" transform="rotate(-90 243.4 87.7)">9</text>
<text x="251" y="87.7" transform="rotate(-90 251 87.7)">1</text>
<text x="253.5" y="87.7" transform="rotate(-90 253.5 87.7)">2</text>
<text x="256.1" y="87.7" transform="rotate(-90 256.1 87.7)">3</text>
<text x="258.6" y="87.7" transform="rotate(-90 258.6 87.7)">4</text>
<text x="261.1" y="87.7" transform="rotate(-90 261.1 87.7)">5</text>
<text x="263.7" y="87.7" transform="rotate(-90 263.7 87.7)">6</text>
<text x="266.2" y="87.7" transform="rotate(-90 266.2 87.7)">7</text>
<text x="268.8" y="87.7" transform="rotate(-90 268.8 87.7)">8</text>
<text x="271.3" y="87.7" transform="rotate(-90 271.3 87.7)">9</text>
<text x="221.8" y="90.1" transform="rotate(-90 221.8 90.1)">1</text>
<text x="224.3" y="90.1" transform="rotate(-90 224.3 90.1)">2</text>
<text x="226.8" y="90.1" transform="rotate(-90 226.8 90.1)">3</text>
<text x="229.4" y="90.1" transform="rotate(-90 229.4 90.1)">4</text>
<text x="231.9" y="90.1" transform="rotate(-90 231.9 90.1)">5</text>
<text x="234.5" y="90.1" transform="rotate(-90 234.5 90.1)">6</text>
<text x="237" y="90.1" transform="rotate(-90 237 90.1)">7</text>
<text x="239.5" y="90.1" transform="rotate(-90 239.5 90.1)">8</text>
<text x="242.1" y="90.1" transform="rotate(-90 242.1 90.1)">9</text>
<text x="249.7" y="90.1" transform="rotate(-90 249.7 90.1)">1</text>
<text x="252.2" y="90.1" transform="rotate(-90 252.2 90.1)">2</text>
<text x="254.8" y="90.1" transform="rotate(-90 254.8 90.1)">3</text>
<text x="257.3" y="90.1" transform="rotate(-90 257.3 90.1)">4</text>
<text x="259.9" y="90.1" transform="rotate(-90 259.9 90.1)">5</text>
<text x="262.4" y="90.1" transform="rotate(-90 262.4 90.1)">6</text>
<text x="264.9" y="90.1" transform="rotate(-90 264.9 90.1)">7</text>
<text x="267.5" y="90.1" transform="rotate(-90 267.5 90.1)">8</text>
<text x="270" y="90.1" transform="rotate(-90 270 90.1)">9</text>
<text x="131.7" y="116.4">1</text>
<text x="131.7" y="118.9">2</text>
<text x="134" y="117.6">GND</text>
<text x="149.9" y="117.6">GND</text>
<text x="156.1" y="118.9">15</text>
<text x="156.1" y="116.4">16</text>
<text x="196.6" y="118.9">1</text>
<text x="208" y="118.9">2</text>
<text x="238.4" y="118.9">1</text>
<text x="257.7" y="118.9">22</text>
<text x="131.7" y="121.4">3</text>
<text x="131.7" y="124">4</text>
<text x="134" y="120.2">GND</text>
<text x="134" y="122.7">3.3V</text>
<text x="134" y="125.2">RESET</text>
<text x="149.1" y="125.2">MISO</text>
<text x="149.1" y="122.7">MOSI</text>
<text x="150.3" y="120.2">NSS</text>
<text x="156.1" y="124">13</text>
<text x="156.1" y="121.4">14</text>
<text x="238.4" y="121.4">2</text>
<text x="238.4" y="124">3</text>
<text x="240.7" y="120.2">RST</text>
<text x="240.7" y="122.7">ADC</text>
<text x="240.7" y="125.2">EN</text>
<text x="251.7" y="122.7">RXD</text>
<text x="252" y="120.2">TXD</text>
<text x="252.9" y="125.2">IO5</text>
<text x="257.7" y="124">20</text>
<text x="257.7" y="121.4">21</text>
<text x="131.7" y="126.5">5</text>
<text x="131.7" y="129.1">6</text>
<text x="131.7" y="131.6">7</text>
<text x="134" y="127.8">DIO0</text>
<text x="134" y="130.3">DIO1</text>
<text x="149.6" y="130.3">DIO5</text>
<text x="150.3" y="127.8">SCK</text>
<text x="156.1" y="131.6">10</text>
<text x="156.1" y="129.1">11</text>
<text x="156.1" y="126.5">12</text>
<text x="238.4" y="126.5">4</text>
<text x="238.4" y="129.1">5</text>
<text x="238.4" y="131.6">6</text>
<text x="240.7" y="127.8">IO16</text>
<text x="240.7" y="130.3">IO14</text>
<text x="252.9" y="130.3">IO0</text>
<text x="252.9" y="127.8">IO4</text>
<text x="257.7" y="131.6">17</text>
<text x="257.7" y="129.1">18</text>
<text x="257.7" y="126.5">19</text>
<text x="272.8" y="129.1">1</text>
<text x="284.2" y="129.1">2</text>
<text x="31.3" y="136.4" transform="rotate(-90 31.3 136.4)">2</text>
<text x="36.3" y="136.4" transform="rotate(-90 36.3 136.4)">3</text>
<text x="131.7" y="134.1">8</text>
<text x="134" y="132.9">DIO2</text>
<text x="134" y="135.4">DIO3</text>
<text x="149.6" y="132.9">DIO4</text>
<text x="149.9" y="135.4">GND</text>
<text x="156.1" y="134.1">9</text>
<text x="238.4" y="134.1">7</text>
<text x="238.4" y="136.7">8</text>
<text x="240.7" y="132.9">IO12</text>
<text x="240.7" y="135.4">IO13</text>
<text x="240.7" y="137.9">VCC</text>
<text x="251.5" y="137.9">GND</text>
<text x="251.6" y="135.4">IO15</text>
<text x="252.9" y="132.9">IO2</text>
<text x="257.7" y="136.7">15</text>
<text x="257.7" y="134.1">16</text>
<text x="31.3" y="141.2" transform="rotate(-90 31.3 141.2)">1</text>
<text x="36.3" y="141.2" transform="rotate(-90 36.3 141.2)">4</text>
<text x="237.1" y="141.8">10</text>
<text x="238.4" y="139.2">9</text>
<text x="240.7" y="140.5">CS0</text>
<text x="240.7" y="143">MISO</text>
<text x="250.6" y="140.5">SCLK</text>
<text x="250.7" y="143">MOSI</text>
<text x="257.7" y="141.8">13</text>
<text x="257.7" y="139.2">14</text>
<text x="237.1" y="144.3">11</text>
<text x="240.7" y="145.6">IO9</text>
<text x="251.6" y="145.6">IO10</text>
<text x="257.7" y="144.3">12</text>
<text x="22.6" y="177.3">3</text>
<text x="22.6" y="179.9">2</text>
<text x="22.6" y="174.8">1</text>
<text x="43.9" y="174.8">3</text>
<text x="47.5" y="175.8">IN</text>
<text x="56.3" y="178.3">OUT</text>
<text x="56.3" y="175.8">OUT</text>
<text x="63.5" y="177.3">2</text>
<text x="63.5" y="174.8">4</text>
<text x="79.5" y="174.8">3</text>
<text x="83.1" y="175.8">IN</text>
<text x="91.9" y="175.8">OUT</text>
<text x="91.9" y="178.3">OUT</text>
<text x="99.1" y="174.8">4</text>
<text x="99.1" y="177.3">2</text>
<text x="53.6" y="185.9" transform="rotate(-90 53.6 185.9)">1</text>
<text x="89.2" y="185.9" transform="rotate(-90 89.2 185.9)">1</text>
</g>
<text font-size="2.3" fill="#f90" x="166.1" y="70.4">Logic Level Converter</text>
<text font-size="2.3" fill="#0c0" x="190.2" y="83.1">ESP8266F</text>
<text font-size="2.3" fill="#09f" x="91.2" y="107.2">LoRa</text>
<g font-size="2.3" fill="#666">
<text x="12.4" y="116.1">Test_LED's</text>
<text x="49.3" y="116.1">SCREW</text>
</g>
<g font-size="2.3" fill="#a00000">
<text x="49" y="182">ADJ/GND</text>
<text x="84.6" y="182">ADJ/GND</text>
</g>
<text font-size="2.3" fill="#f00" x="12.4" y="202.5">POWER</text>
<g font-size="1.6" fill="#000080">
<text x="96.3" y="135.3">C7</text>
<text x="200.4" y="142.9">C9</text>
<text x="74.7" y="188.7">C15</text>
</g>
<g font-size="1.3" fill="#a00000">
<text x="23.9" y="56.9" transform="rotate(-90 23.9 56.9)">Red</text>
<text x="34.1" y="56.9" transform="rotate(-90 34.1 56.9)">Green</text>
<text x="29" y="136.9" transform="rotate(-90 29 136.9)">Red</text>
<text x="39.1" y="136.9" transform="rotate(-90 39.1 136.9)">Green</text>
</g>
</svg>
